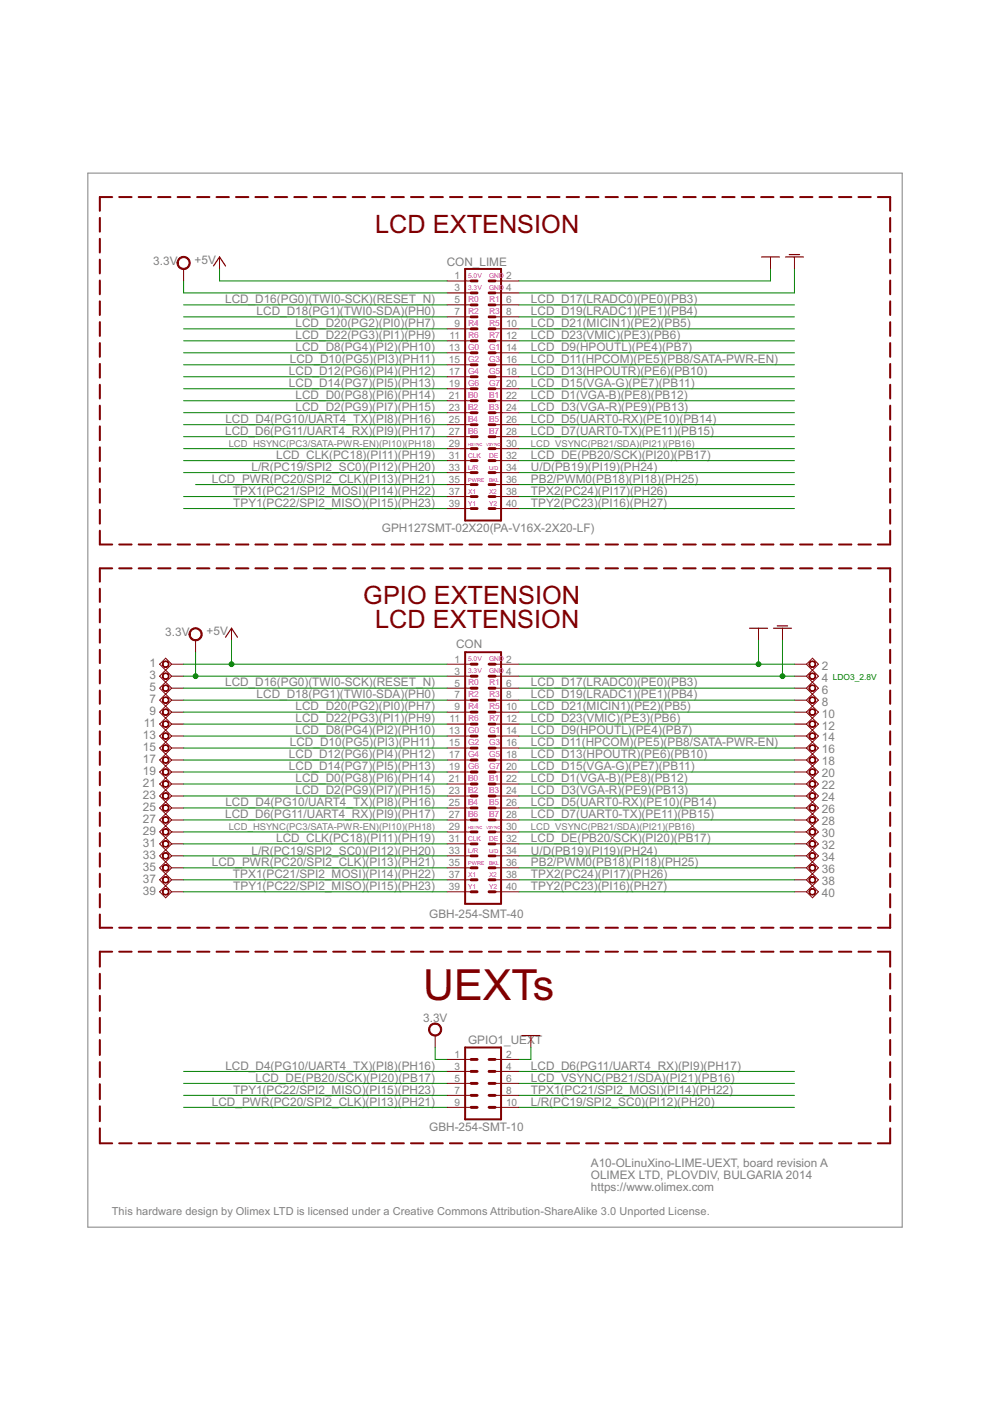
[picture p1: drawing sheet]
<svg xmlns="http://www.w3.org/2000/svg" width="210mm" height="297mm" viewBox="0 0 210 297" stroke-linecap="round" stroke-linejoin="round" font-family="sans-serif">
<path d="M18.6 36.7h172.7v223.5h-172.7z" fill="none" stroke="#808080" stroke-width=".21"/>
<g fill="none" stroke="#800000" stroke-width=".42">
<path d="M21.2 46.2v2.9M21.2 50.6v3M21.2 55.1v2.9M21.2 59.5v2.9M23.8 41.8h-2.6v2.9M25.3 41.8h2.6M29.4 41.8h2.6M33.5 41.8h2.7M37.7 41.8h2.6M41.8 41.8h2.6M45.9 41.8h2.6M50 41.8h2.7"/>
<path d="M54.1 41.8h2.7M58.3 41.8h2.6M62.4 41.8h2.6M66.5 41.8h2.7M70.7 41.8h2.6M74.8 41.8h2.6M78.9 41.8h2.6M83 41.8h2.6M87.1 41.8h2.7M91.3 41.8h2.6M95.4 41.8h2.6M98.6 57h7.6v53.4h-7.6z"/>
<path d="M99.5 41.8h2.7M103.7 41.8h2.6M107.8 41.8h2.6M111.9 41.8h2.6M116 41.8h2.6M120.1 41.8h2.7M124.3 41.8h2.6M128.4 41.8h2.6M132.5 41.8h2.6M136.6 41.8h2.7M140.8 41.8h2.6M144.9 41.8h2.6"/>
<path d="M149 41.8h2.6M153.1 41.8h2.7M157.3 41.8h2.6M161.4 41.8h2.6M165.5 41.8h2.6M169.6 41.8h2.7M173.8 41.8h2.6M177.9 41.8h2.6M182 41.8h2.6M186.1 41.8h2.6v2.9M188.7 46.2v2.9M188.7 50.6v3"/>
<path d="M188.7 55.1v2.9M188.7 59.5v2.9M21.2 63.9v2.9M21.2 68.3v2.9M21.2 72.7v2.9M21.2 77.2v2.9M188.7 63.9v2.9M188.7 68.3v2.9M188.7 72.7v2.9M188.7 77.2v2.9M21.2 81.6v2.9M21.2 86v2.9"/>
<path d="M21.2 90.4v2.9M21.2 94.8v2.9M21.2 99.3v2.9M188.7 81.6v2.9M188.7 86v2.9M188.7 90.4v2.9M188.7 94.8v2.9M188.7 99.3v2.9M21.2 112.5v2.9h2.6M21.2 103.7v2.9M21.2 108.1v2.9M25.3 115.4h2.6"/>
<path d="M29.4 115.4h2.6M33.5 115.4h2.7M37.7 115.4h2.6M41.8 115.4h2.6M45.9 115.4h2.6M50 115.4h2.7M54.1 115.4h2.7M58.3 115.4h2.6M62.4 115.4h2.6M66.5 115.4h2.7M70.7 115.4h2.6M74.8 115.4h2.6"/>
<path d="M78.9 115.4h2.6M83 115.4h2.6M87.1 115.4h2.7M91.3 115.4h2.6M95.4 115.4h2.6M99.5 115.4h2.7M103.7 115.4h2.6M107.8 115.4h2.6M111.9 115.4h2.6M116 115.4h2.6M120.1 115.4h2.7M124.3 115.4h2.6"/>
<path d="M128.4 115.4h2.6M132.5 115.4h2.6M136.6 115.4h2.7M140.8 115.4h2.6M144.9 115.4h2.6M149 115.4h2.6M153.1 115.4h2.7M157.3 115.4h2.6M161.4 115.4h2.6M165.5 115.4h2.6M169.6 115.4h2.7M173.8 115.4h2.6"/>
<path d="M177.9 115.4h2.6M182 115.4h2.6M188.7 112.5v2.9h-2.6M188.7 103.7v2.9M188.7 108.1v2.9M21.2 124.8v2.8M21.2 129.1v2.9M21.2 133.5v2.8M21.2 137.8v2.8M23.8 120.5h-2.6v2.8M25.3 120.5h2.6M29.4 120.5h2.6"/>
<path d="M33.5 120.5h2.7M37.7 120.5h2.6M41.8 120.5h2.6M45.9 120.5h2.6M50 120.5h2.7M54.1 120.5h2.7M58.3 120.5h2.6M62.4 120.5h2.6M66.5 120.5h2.7M70.7 120.5h2.6M74.8 120.5h2.6M78.9 120.5h2.6"/>
<path d="M83 120.5h2.6M87.1 120.5h2.7M91.3 120.5h2.6M95.4 120.5h2.6M98.6 138.3h7.6v53.3h-7.6zM99.5 120.5h2.7M103.7 120.5h2.6M107.8 120.5h2.6M111.9 120.5h2.6M116 120.5h2.6M120.1 120.5h2.7M124.3 120.5h2.6"/>
<path d="M128.4 120.5h2.6M132.5 120.5h2.6M136.6 120.5h2.7M140.8 120.5h2.6M144.9 120.5h2.6M149 120.5h2.6M153.1 120.5h2.7M157.3 120.5h2.6M161.4 120.5h2.6M165.5 120.5h2.6M169.6 120.5h2.7M173.8 120.5h2.6"/>
<path d="M177.9 120.5h2.6M182 120.5h2.6M186.1 120.5h2.6v2.8M188.7 124.8v2.8M188.7 129.1v2.9M188.7 133.5v2.8M188.7 137.8v2.8M21.2 142.1v2.8M21.2 146.4v2.8M21.2 150.7v2.8M21.2 155v2.9M21.2 159.4v2.8"/>
<path d="M188.7 142.1v2.8M188.7 146.4v2.8M188.7 150.7v2.8M188.7 155v2.9M188.7 159.4v2.8M21.2 163.7v2.8M21.2 168v2.8M21.2 172.3v2.8M21.2 176.6v2.8M188.7 163.7v2.8M188.7 168v2.8M188.7 172.3v2.8"/>
<path d="M188.7 176.6v2.8M21.2 180.9v2.8M21.2 185.3v2.8M21.2 189.6v2.8M21.2 193.9v2.8h2.6M25.3 196.7h2.6M29.4 196.7h2.6M33.5 196.7h2.7M37.7 196.7h2.6M41.8 196.7h2.6M45.9 196.7h2.6M50 196.7h2.7"/>
<path d="M54.1 196.7h2.7M58.3 196.7h2.6M62.4 196.7h2.6M66.5 196.7h2.7M70.7 196.7h2.6M74.8 196.7h2.6M78.9 196.7h2.6M83 196.7h2.6M87.1 196.7h2.7M91.3 196.7h2.6M95.4 196.7h2.6M99.5 196.7h2.7"/>
<path d="M103.7 196.7h2.6M107.8 196.7h2.6M111.9 196.7h2.6M116 196.7h2.6M120.1 196.7h2.7M124.3 196.7h2.6M128.4 196.7h2.6M132.5 196.7h2.6M136.6 196.7h2.7M140.8 196.7h2.6M144.9 196.7h2.6M149 196.7h2.6"/>
<path d="M153.1 196.7h2.7M157.3 196.7h2.6M161.4 196.7h2.6M165.5 196.7h2.6M169.6 196.7h2.7M173.8 196.7h2.6M177.9 196.7h2.6M182 196.7h2.6M188.7 180.9v2.8M188.7 185.3v2.8M188.7 189.6v2.8M188.7 193.9v2.8h-2.6"/>
<path d="M21.2 206.5v3.1M21.2 211.1v3.2M21.2 215.8v3.2M23.8 201.8h-2.6v3.2M25.3 201.8h2.6M29.4 201.8h2.6M33.5 201.8h2.7M37.7 201.8h2.6M41.8 201.8h2.6M45.9 201.8h2.6M50 201.8h2.7M54.1 201.8h2.7"/>
<path d="M58.3 201.8h2.6M62.4 201.8h2.6M66.5 201.8h2.7M70.7 201.8h2.6M74.8 201.8h2.6M78.9 201.8h2.6M83 201.8h2.6M87.1 201.8h2.7M91.3 201.8h2.6M95.4 201.8h2.6M99.5 201.8h2.7M103.7 201.8h2.6"/>
<path d="M107.8 201.8h2.6M111.9 201.8h2.6M116 201.8h2.6M120.1 201.8h2.7M124.3 201.8h2.6M128.4 201.8h2.6M132.5 201.8h2.6M136.6 201.8h2.7M140.8 201.8h2.6M144.9 201.8h2.6M149 201.8h2.6M153.1 201.8h2.7"/>
<path d="M157.3 201.8h2.6M161.4 201.8h2.6M165.5 201.8h2.6M169.6 201.8h2.7M173.8 201.8h2.6M177.9 201.8h2.6M182 201.8h2.6M186.1 201.8h2.6v3.2M188.7 206.5v3.1M188.7 211.1v3.2M188.7 215.8v3.2M21.2 220.5v3.2"/>
<path d="M21.2 225.2v3.2M21.2 229.9v3.1M21.2 234.5v3.2M21.2 239.2v3.2h2.6M98.6 222.1h7.6v15.2h-7.6zM188.7 220.5v3.2M188.7 225.2v3.2M188.7 229.9v3.1M188.7 234.5v3.2M188.7 239.2v3.2h-2.6M25.3 242.4h2.6M29.4 242.4h2.6"/>
<path d="M33.5 242.4h2.7M37.7 242.4h2.6M41.8 242.4h2.6M45.9 242.4h2.6M50 242.4h2.7M54.1 242.4h2.7M58.3 242.4h2.6M62.4 242.4h2.6M66.5 242.4h2.7M70.7 242.4h2.6M74.8 242.4h2.6M78.9 242.4h2.6"/>
<path d="M83 242.4h2.6M87.1 242.4h2.7M91.3 242.4h2.6M95.4 242.4h2.6M99.5 242.4h2.7M103.7 242.4h2.6M107.8 242.4h2.6M111.9 242.4h2.6M116 242.4h2.6M120.1 242.4h2.7M124.3 242.4h2.6M128.4 242.4h2.6"/>
<path d="M132.5 242.4h2.6M136.6 242.4h2.7M140.8 242.4h2.6M144.9 242.4h2.6M149 242.4h2.6M153.1 242.4h2.7M157.3 242.4h2.6M161.4 242.4h2.6M165.5 242.4h2.6M169.6 242.4h2.7M173.8 242.4h2.6M177.9 242.4h2.6"/>
<path d="M182 242.4h2.6"/>
</g>
<g fill="#800000" stroke="#800000" stroke-width=".21">
<path d="M37.9 54.8a1.4 1.4 0 0 1 2.2 .2 1.4 1.4 0 0 1-.8 2.1 1.4 1.4 0 0 1-1.8-1.3h.3a1.15 1.15 0 0 1 1.6-1.1 1.15 1.15 0 0 1 .3 1.9 1.15 1.15 0 0 1-1.9-.6v-.2h-.3z" fill-rule="evenodd"/>
<path d="M34.6 140.4a.71 .71 0 0 1 1.1 .1 .71 .71 0 0 1-.4 1 .71 .71 0 0 1-.9-.7h.2a.55 .55 0 0 1 .7-.5 .55 .55 0 0 1 .2 .9 .55 .55 0 0 1-.9-.2l-.2-.2z" fill-rule="evenodd"/>
<path d="M40.4 133.5a1.4 1.4 0 0 1 2.3 .3 1.4 1.4 0 0 1-.9 2 1.4 1.4 0 0 1-1.7-1.3h.2a1.15 1.15 0 0 1 1.6-1.1 1.15 1.15 0 0 1 .3 1.9 1.15 1.15 0 0 1-1.8-.5l-.1-.3h-.2z" fill-rule="evenodd"/>
<path d="M91.2 217.3a1.4 1.4 0 0 1 2.3 .3 1.4 1.4 0 0 1-.9 2 1.4 1.4 0 0 1-1.7-1.3h.2a1.14 1.14 0 0 1 1.7-1 1.14 1.14 0 0 1 .1 2 1.14 1.14 0 0 1-1.8-.7v-.3h-.2z" fill-rule="evenodd"/>
<path d="M171.7 140.4a.71 .71 0 0 1 1.1 .1 .71 .71 0 0 1-.4 1 .71 .71 0 0 1-.9-.7h.2a.55 .55 0 0 1 .7-.5 .55 .55 0 0 1 .2 .9 .55 .55 0 0 1-.9-.2l-.2-.2z" fill-rule="evenodd"/>
<path d="M34.6 142.9a.71 .71 0 0 1 1.1 .1 .71 .71 0 0 1-.4 1.1 .71 .71 0 0 1-.9-.7h.2a.55 .55 0 0 1 .7-.6 .55 .55 0 0 1 .2 .9 .55 .55 0 0 1-.9-.1l-.2-.2z" fill-rule="evenodd"/>
<path d="M171.7 142.9a.71 .71 0 0 1 1.1 .1 .71 .71 0 0 1-.4 1.1 .71 .71 0 0 1-.9-.7h.2a.55 .55 0 0 1 .7-.6 .55 .55 0 0 1 .2 .9 .55 .55 0 0 1-.9-.1l-.2-.2z" fill-rule="evenodd"/>
<path d="M34.6 145.5a.71 .71 0 0 1 1.1 0 .71 .71 0 0 1-.4 1.1 .71 .71 0 0 1-.9-.7h.2a.55 .55 0 0 1 .7-.5 .55 .55 0 0 1 .2 .9 .55 .55 0 0 1-.9-.2l-.2-.2z" fill-rule="evenodd"/>
<path d="M171.7 145.5a.71 .71 0 0 1 1.1 0 .71 .71 0 0 1-.4 1.1 .71 .71 0 0 1-.9-.7h.2a.55 .55 0 0 1 .7-.5 .55 .55 0 0 1 .2 .9 .55 .55 0 0 1-.9-.2l-.2-.2z" fill-rule="evenodd"/>
<path d="M34.6 148a.71 .71 0 0 1 1.1 .1 .71 .71 0 0 1-.4 1 .71 .71 0 0 1-.9-.7h.2a.55 .55 0 0 1 .7-.5 .55 .55 0 0 1 .2 .9 .55 .55 0 0 1-.9-.2l-.2-.2z" fill-rule="evenodd"/>
<path d="M171.7 148a.71 .71 0 0 1 1.1 .1 .71 .71 0 0 1-.4 1 .71 .71 0 0 1-.9-.7h.2a.55 .55 0 0 1 .7-.5 .55 .55 0 0 1 .2 .9 .55 .55 0 0 1-.9-.2l-.2-.2z" fill-rule="evenodd"/>
<path d="M34.6 150.5a.71 .71 0 0 1 1.1 .1 .71 .71 0 0 1-.4 1.1 .71 .71 0 0 1-.9-.7h.2a.55 .55 0 0 1 .7-.6 .55 .55 0 0 1 .2 .9 .55 .55 0 0 1-.9-.1l-.2-.2z" fill-rule="evenodd"/>
<path d="M171.7 150.5a.71 .71 0 0 1 1.1 .1 .71 .71 0 0 1-.4 1.1 .71 .71 0 0 1-.9-.7h.2a.55 .55 0 0 1 .7-.6 .55 .55 0 0 1 .2 .9 .55 .55 0 0 1-.9-.1l-.2-.2z" fill-rule="evenodd"/>
<path d="M34.6 153.1a.71 .71 0 0 1 1.1 .1 .71 .71 0 0 1-.4 1 .71 .71 0 0 1-.9-.7h.2a.55 .55 0 0 1 .7-.5 .55 .55 0 0 1 .2 .9 .55 .55 0 0 1-.9-.2l-.2-.2z" fill-rule="evenodd"/>
<path d="M171.7 153.1a.71 .71 0 0 1 1.1 .1 .71 .71 0 0 1-.4 1 .71 .71 0 0 1-.9-.7h.2a.55 .55 0 0 1 .7-.5 .55 .55 0 0 1 .2 .9 .55 .55 0 0 1-.9-.2l-.2-.2z" fill-rule="evenodd"/>
<path d="M34.6 155.6a.71 .71 0 0 1 1.1 .1 .71 .71 0 0 1-.4 1.1 .71 .71 0 0 1-.9-.7h.2a.55 .55 0 0 1 .7-.6 .55 .55 0 0 1 .2 .9 .55 .55 0 0 1-.9-.1l-.2-.2z" fill-rule="evenodd"/>
<path d="M171.7 155.6a.71 .71 0 0 1 1.1 .1 .71 .71 0 0 1-.4 1.1 .71 .71 0 0 1-.9-.7h.2a.55 .55 0 0 1 .7-.6 .55 .55 0 0 1 .2 .9 .55 .55 0 0 1-.9-.1l-.2-.2z" fill-rule="evenodd"/>
<path d="M34.6 158.2a.71 .71 0 0 1 1.1 0 .71 .71 0 0 1-.4 1.1 .71 .71 0 0 1-.9-.7h.2a.55 .55 0 0 1 .7-.5 .55 .55 0 0 1 .2 .9 .55 .55 0 0 1-.9-.2l-.2-.2z" fill-rule="evenodd"/>
<path d="M171.7 158.2a.71 .71 0 0 1 1.1 0 .71 .71 0 0 1-.4 1.1 .71 .71 0 0 1-.9-.7h.2a.55 .55 0 0 1 .7-.5 .55 .55 0 0 1 .2 .9 .55 .55 0 0 1-.9-.2l-.2-.2z" fill-rule="evenodd"/>
<path d="M34.6 160.7a.71 .71 0 0 1 1.1 .1 .71 .71 0 0 1-.4 1 .71 .71 0 0 1-.9-.7h.2a.55 .55 0 0 1 .7-.5 .55 .55 0 0 1 .2 .9 .55 .55 0 0 1-.9-.2l-.2-.2z" fill-rule="evenodd"/>
<path d="M171.7 160.7a.71 .71 0 0 1 1.1 .1 .71 .71 0 0 1-.4 1 .71 .71 0 0 1-.9-.7h.2a.55 .55 0 0 1 .7-.5 .55 .55 0 0 1 .2 .9 .55 .55 0 0 1-.9-.2l-.2-.2z" fill-rule="evenodd"/>
<path d="M34.6 163.2a.71 .71 0 0 1 1.1 .1 .71 .71 0 0 1-.4 1.1 .71 .71 0 0 1-.9-.7h.2a.55 .55 0 0 1 .7-.6 .55 .55 0 0 1 .2 .9 .55 .55 0 0 1-.9-.1l-.2-.2z" fill-rule="evenodd"/>
<path d="M171.7 163.2a.71 .71 0 0 1 1.1 .1 .71 .71 0 0 1-.3 1.1 .71 .71 0 0 1-1-.7h.2a.55 .55 0 0 1 .7-.6 .55 .55 0 0 1 .2 .9 .55 .55 0 0 1-.9-.1l-.2-.2z" fill-rule="evenodd"/>
<path d="M34.6 165.8a.71 .71 0 0 1 1.1 0 .71 .71 0 0 1-.4 1.1 .71 .71 0 0 1-.9-.7h.2a.55 .55 0 0 1 .7-.5 .55 .55 0 0 1 .2 .9 .55 .55 0 0 1-.9-.2l-.2-.2z" fill-rule="evenodd"/>
<path d="M171.7 165.8a.71 .71 0 0 1 1.1 0 .71 .71 0 0 1-.3 1.1 .71 .71 0 0 1-1-.7h.2a.55 .55 0 0 1 .7-.5 .55 .55 0 0 1 .2 .9 .55 .55 0 0 1-.9-.2l-.2-.2z" fill-rule="evenodd"/>
<path d="M34.6 168.3a.71 .71 0 0 1 1.1 .1 .71 .71 0 0 1-.4 1 .71 .71 0 0 1-.9-.6h.2a.55 .55 0 0 1 .7-.6 .55 .55 0 0 1 .2 .9 .55 .55 0 0 1-.9-.1l-.2-.2z" fill-rule="evenodd"/>
<path d="M171.7 168.3a.71 .71 0 0 1 1.1 .1 .71 .71 0 0 1-.3 1 .71 .71 0 0 1-1-.6h.2a.55 .55 0 0 1 .7-.6 .55 .55 0 0 1 .2 .9 .55 .55 0 0 1-.9-.1l-.2-.2z" fill-rule="evenodd"/>
<path d="M34.6 170.8a.71 .71 0 0 1 1.1 .1 .71 .71 0 0 1-.4 1.1 .71 .71 0 0 1-.9-.7h.2a.55 .55 0 0 1 .7-.5 .55 .55 0 0 1 .2 .9 .55 .55 0 0 1-.9-.2l-.2-.2z" fill-rule="evenodd"/>
<path d="M171.7 170.8a.71 .71 0 0 1 1.1 .1 .71 .71 0 0 1-.4 1.1 .71 .71 0 0 1-.9-.7h.2a.55 .55 0 0 1 .7-.5 .55 .55 0 0 1 .2 .9 .55 .55 0 0 1-.9-.2l-.2-.2z" fill-rule="evenodd"/>
<path d="M34.6 173.4a.71 .71 0 0 1 1.1 0 .71 .71 0 0 1-.4 1.1 .71 .71 0 0 1-.9-.7h.2a.55 .55 0 0 1 .7-.5 .55 .55 0 0 1 .2 .9 .55 .55 0 0 1-.9-.2l-.2-.2z" fill-rule="evenodd"/>
<path d="M171.7 173.4a.71 .71 0 0 1 1.1 0 .71 .71 0 0 1-.4 1.1 .71 .71 0 0 1-.9-.7h.2a.55 .55 0 0 1 .7-.5 .55 .55 0 0 1 .2 .9 .55 .55 0 0 1-.9-.2l-.2-.2z" fill-rule="evenodd"/>
<path d="M34.6 175.9a.71 .71 0 0 1 1.1 .1 .71 .71 0 0 1-.4 1.1 .71 .71 0 0 1-.9-.7h.2a.55 .55 0 0 1 .7-.6 .55 .55 0 0 1 .2 .9 .55 .55 0 0 1-.9-.1l-.2-.2z" fill-rule="evenodd"/>
<path d="M171.7 175.9a.71 .71 0 0 1 1.1 .1 .71 .71 0 0 1-.4 1.1 .71 .71 0 0 1-.9-.7h.2a.55 .55 0 0 1 .7-.6 .55 .55 0 0 1 .2 .9 .55 .55 0 0 1-.9-.1l-.2-.2z" fill-rule="evenodd"/>
<path d="M34.6 178.5a.71 .71 0 0 1 1.1 0 .71 .71 0 0 1-.4 1.1 .71 .71 0 0 1-.9-.7h.2a.55 .55 0 0 1 .7-.5 .55 .55 0 0 1 .2 .9 .55 .55 0 0 1-.9-.2l-.2-.2z" fill-rule="evenodd"/>
<path d="M171.7 178.5a.71 .71 0 0 1 1.1 0 .71 .71 0 0 1-.4 1.1 .71 .71 0 0 1-.9-.7h.2a.55 .55 0 0 1 .7-.5 .55 .55 0 0 1 .2 .9 .55 .55 0 0 1-.9-.2l-.2-.2z" fill-rule="evenodd"/>
<path d="M34.6 181a.71 .71 0 0 1 1.1 .1 .71 .71 0 0 1-.4 1 .71 .71 0 0 1-.9-.6h.2a.55 .55 0 0 1 .7-.6 .55 .55 0 0 1 .2 .9 .55 .55 0 0 1-.9-.1l-.2-.2z" fill-rule="evenodd"/>
<path d="M171.7 181a.71 .71 0 0 1 1.1 .1 .71 .71 0 0 1-.4 1 .71 .71 0 0 1-.9-.6h.2a.55 .55 0 0 1 .7-.6 .55 .55 0 0 1 .2 .9 .55 .55 0 0 1-.9-.1l-.2-.2z" fill-rule="evenodd"/>
<path d="M34.6 183.5a.71 .71 0 0 1 1.1 .1 .71 .71 0 0 1-.4 1.1 .71 .71 0 0 1-.9-.7h.2a.55 .55 0 0 1 .7-.5 .55 .55 0 0 1 .2 .9 .55 .55 0 0 1-.9-.2l-.2-.2z" fill-rule="evenodd"/>
<path d="M171.7 183.5a.71 .71 0 0 1 1.1 .1 .71 .71 0 0 1-.4 1.1 .71 .71 0 0 1-.9-.7h.2a.55 .55 0 0 1 .7-.5 .55 .55 0 0 1 .2 .9 .55 .55 0 0 1-.9-.2l-.2-.2z" fill-rule="evenodd"/>
<path d="M34.6 186.1a.71 .71 0 0 1 1.1 0 .71 .71 0 0 1-.4 1.1 .71 .71 0 0 1-.9-.7h.2a.55 .55 0 0 1 .7-.5 .55 .55 0 0 1 .2 .9 .55 .55 0 0 1-.9-.2l-.2-.2z" fill-rule="evenodd"/>
<path d="M171.7 186.1a.71 .71 0 0 1 1.1 0 .71 .71 0 0 1-.4 1.1 .71 .71 0 0 1-.9-.7h.2a.55 .55 0 0 1 .7-.5 .55 .55 0 0 1 .2 .9 .55 .55 0 0 1-.9-.2l-.2-.2z" fill-rule="evenodd"/>
<path d="M34.6 188.6a.71 .71 0 0 1 1.1 .1 .71 .71 0 0 1-.4 1.1 .71 .71 0 0 1-.9-.7h.2a.55 .55 0 0 1 .7-.6 .55 .55 0 0 1 .2 .9 .55 .55 0 0 1-.9-.1l-.2-.2z" fill-rule="evenodd"/>
<path d="M171.7 188.6a.71 .71 0 0 1 1.1 .1 .71 .71 0 0 1-.4 1.1 .71 .71 0 0 1-.9-.7h.2a.55 .55 0 0 1 .7-.6 .55 .55 0 0 1 .2 .9 .55 .55 0 0 1-.9-.1l-.2-.2z" fill-rule="evenodd"/>
</g>
<g fill="none" stroke="#800000" stroke-width=".21">
<path d="M38.9 57v2.6M46.5 54.5v2.5M94.8 59.6h5.1M105 59.6h5M163.4 54.5v2.5M168.4 54.5v2.5M94.8 62.1h5.1M94.8 64.6h5.1M94.8 67.2h5.1M94.8 69.7h5.1M94.8 72.3h5.1M94.8 74.8h5.1"/>
<path d="M94.8 77.3h5.1M94.8 79.9h5.1M105 62.1h5M105 64.6h5M105 67.2h5M105 69.7h5M105 72.3h5M105 74.8h5M105 77.3h5M105 79.9h5M94.8 82.4h5.1M94.8 85h5.1"/>
<path d="M94.8 87.5h5.1M94.8 90h5.1M94.8 92.6h5.1M94.8 95.1h5.1M94.8 97.7h5.1M105 82.4h5M105 85h5M105 87.5h5M105 90h5M105 92.6h5M105 95.1h5M105 97.7h5"/>
<path d="M94.8 100.2h5.1M94.8 102.7h5.1M94.8 105.3h5.1M94.8 107.8h5.1M105 100.2h5M105 102.7h5M105 105.3h5M105 107.8h5M41.5 135.7v2.6M49.1 133.2v2.5M160.8 133.2v2.5M165.9 133.2v2.5"/>
<path d="M36.4 140.8l-1.3-1.2-1.3 1.2 2.6 2.6M36.4 140.8l-2.6 2.6 2.6 2.5M36.4 140.8h2.5M36.4 143.4h2.5M36.4 145.9h2.5M36.4 148.4h2.5M36.4 151h2.5M36.4 153.5h2.5M36.4 156.1h2.5M36.4 158.6h2.5M36.4 143.4l-2.6 2.5 2.6 2.5M36.4 145.9l-2.6 2.5 2.6 2.6"/>
<path d="M36.4 148.4l-2.6 2.6 2.6 2.5M36.4 151l-2.6 2.5 2.6 2.6M36.4 153.5l-2.6 2.6 2.6 2.5M36.4 156.1l-2.6 2.5 2.6 2.5M36.4 158.6l-2.6 2.5 2.6 2.6M94.8 140.8h5.1M94.8 143.4h5.1M94.8 145.9h5.1M94.8 148.4h5.1M94.8 151h5.1M94.8 153.5h5.1M94.8 156.1h5.1"/>
<path d="M94.8 158.6h5.1M105 140.8h5M105 143.4h5M105 145.9h5M105 148.4h5M105 151h5M105 153.5h5M105 156.1h5M105 158.6h5M168.4 140.8h2.6M168.4 143.4h2.6M168.4 145.9h2.6"/>
<path d="M168.4 148.4h2.6M168.4 151h2.6M168.4 153.5h2.6M168.4 156.1h2.6M168.4 158.6h2.6M171 140.8l1.3-1.2 1.2 1.2-2.5 2.6M171 140.8l2.5 2.6-2.5 2.5M171 143.4l2.5 2.5-2.5 2.5M171 145.9l2.5 2.5-2.5 2.6M171 148.4l2.5 2.6-2.5 2.5M171 151l2.5 2.5-2.5 2.6M171 153.5l2.5 2.6-2.5 2.5"/>
<path d="M171 156.1l2.5 2.5-2.5 2.5M171 158.6l2.5 2.5-2.5 2.6M36.4 161.1h2.5M36.4 163.7h2.5M36.4 166.2h2.5M36.4 168.8h2.5M36.4 171.3h2.5M36.4 173.8h2.5M36.4 176.4h2.5M36.4 178.9h2.5M36.4 161.1l-2.6 2.6 2.6 2.5M36.4 163.7l-2.6 2.5 2.6 2.6"/>
<path d="M36.4 166.2l-2.6 2.6 2.6 2.5M36.4 168.8l-2.6 2.5 2.6 2.5M36.4 171.3l-2.6 2.5 2.6 2.6M36.4 173.8l-2.6 2.6 2.6 2.5M36.4 176.4l-2.6 2.5 2.6 2.6M36.4 178.9l-2.6 2.6 2.6 2.5M94.8 161.1h5.1M94.8 163.7h5.1M94.8 166.2h5.1M94.8 168.8h5.1M94.8 171.3h5.1M94.8 173.8h5.1"/>
<path d="M94.8 176.4h5.1M94.8 178.9h5.1M105 161.1h5M105 163.7h5M105 166.2h5M105 168.8h5M105 171.3h5M105 173.8h5M105 176.4h5M105 178.9h5M168.4 161.1h2.6M168.4 163.7h2.6"/>
<path d="M168.4 166.2h2.6M168.4 168.8h2.6M168.4 171.3h2.6M168.4 173.8h2.6M168.4 176.4h2.6M168.4 178.9h2.6M171 161.1l2.5 2.6-2.5 2.5M171 163.7l2.5 2.5-2.5 2.6M171 166.2l2.5 2.6-2.5 2.5M171 168.8l2.5 2.5-2.5 2.5M171 171.3l2.5 2.5-2.5 2.6M171 173.8l2.5 2.6-2.5 2.5"/>
<path d="M171 176.4l2.5 2.5-2.5 2.6M171 178.9l2.5 2.6-2.5 2.5M36.4 181.5h2.5M36.4 184h2.5M36.4 186.5h2.5M36.4 189.1h2.5M36.4 181.5l-2.6 2.5 2.6 2.5M36.4 184l-2.6 2.5 2.6 2.6M36.4 186.5l-2.6 2.6 1.3 1.3 1.3-1.3M94.8 181.5h5.1M94.8 184h5.1M94.8 186.5h5.1"/>
<path d="M94.8 189.1h5.1M105 181.5h5M105 184h5M105 186.5h5M105 189.1h5M168.4 181.5h2.6M168.4 184h2.6M168.4 186.5h2.6M168.4 189.1h2.6M171 181.5l2.5 2.5-2.5 2.5M171 184l2.5 2.5-2.5 2.6M171 186.5l2.5 2.6-1.2 1.3-1.3-1.3"/>
<path d="M92.3 219.6v2.5M112.6 219.6v2.5M94.8 224.6h5.1M94.8 227.2h5.1M94.8 229.7h5.1M94.8 232.2h5.1M94.8 234.8h5.1M105 224.6h5M105 227.2h5M105 229.7h5M105 232.2h5M105 234.8h5"/>
</g>
<path d="M45.3 56.4l1.2-1.9 1.3 1.9M161.5 54.5h3.8M166.5 54.5h3.8M167.3 54h2.2M47.8 135.1l1.3-1.9 1.3 1.9M158.9 133.2h3.8M164 133.2h3.8M164.8 132.7h2.2M110.7 219.6h3.8" fill="none" stroke="#800000" stroke-width=".25"/>
<g fill="none" stroke="#800000" stroke-width=".61">
<path d="M99.9 59.6h1.3M103.7 59.6h1.3M99.9 69.7h1.3M99.9 67.2h1.3M99.9 64.6h1.3M99.9 62.1h1.3M99.9 72.3h1.3M99.9 74.8h1.3M99.9 77.3h1.3M99.9 79.9h1.3M103.7 69.7h1.3M103.7 67.2h1.3"/>
<path d="M103.7 64.6h1.3M103.7 62.1h1.3M103.7 72.3h1.3M103.7 74.8h1.3M103.7 77.3h1.3M103.7 79.9h1.3M99.9 82.4h1.3M99.9 85h1.3M99.9 87.5h1.3M99.9 90h1.3M99.9 92.6h1.3M99.9 95.1h1.3"/>
<path d="M99.9 97.7h1.3M103.7 82.4h1.3M103.7 85h1.3M103.7 87.5h1.3M103.7 90h1.3M103.7 92.6h1.3M103.7 95.1h1.3M103.7 97.7h1.3M99.9 100.2h1.3M99.9 102.7h1.3M99.9 105.3h1.3M99.9 107.8h1.3"/>
<path d="M103.7 100.2h1.3M103.7 102.7h1.3M103.7 105.3h1.3M103.7 107.8h1.3M99.9 151h1.3M99.9 148.4h1.3M99.9 145.9h1.3M99.9 143.4h1.3M99.9 140.8h1.3M99.9 153.5h1.3M99.9 156.1h1.3M99.9 158.6h1.3"/>
<path d="M103.7 151h1.3M103.7 148.4h1.3M103.7 145.9h1.3M103.7 143.4h1.3M103.7 140.8h1.3M103.7 153.5h1.3M103.7 156.1h1.3M103.7 158.6h1.3M99.9 161.1h1.3M99.9 163.7h1.3M99.9 166.2h1.3M99.9 168.8h1.3"/>
<path d="M99.9 171.3h1.3M99.9 173.8h1.3M99.9 176.4h1.3M99.9 178.9h1.3M103.7 161.1h1.3M103.7 163.7h1.3M103.7 166.2h1.3M103.7 168.8h1.3M103.7 171.3h1.3M103.7 173.8h1.3M103.7 176.4h1.3M103.7 178.9h1.3"/>
<path d="M99.9 181.5h1.3M99.9 184h1.3M99.9 186.5h1.3M99.9 189.1h1.3M103.7 181.5h1.3M103.7 184h1.3M103.7 186.5h1.3M103.7 189.1h1.3M99.9 234.8h1.3M99.9 232.2h1.3M99.9 229.7h1.3M99.9 227.2h1.3"/>
<path d="M99.9 224.6h1.3M103.7 234.8h1.3M103.7 232.2h1.3M103.7 229.7h1.3M103.7 227.2h1.3M103.7 224.6h1.3"/>
</g>
<g fill="none" stroke="#008000" stroke-width=".21">
<path d="M38.9 59.6v2.5h55.9M46.5 57v2.6h48.3M163.4 57v2.6h-53.4M168.4 57v5.1h-58.4M38.9 77.3h55.9M38.9 79.9h55.9M38.9 67.2h55.9M38.9 69.7h55.9M38.9 72.3h55.9M38.9 64.6h55.9M38.9 74.8h55.9M110 77.3h58.4"/>
<path d="M110 79.9h58.4M110 67.2h58.4M110 69.7h58.4M110 72.3h58.4M110 64.6h58.4M110 74.8h58.4M38.9 87.5h55.9M38.9 90h55.9M38.9 92.6h55.9M38.9 82.4h55.9M38.9 95.1h55.9M38.9 97.7h55.9"/>
<path d="M38.9 85h55.9M110 87.5h58.4M110 90h58.4M110 92.6h58.4M110 82.4h58.4M110 95.1h58.4M110 97.7h58.4M110 85h58.4M38.9 105.3h55.9M38.9 107.8h55.9M38.9 100.2h55.9M41.5 102.7h53.3"/>
<path d="M110 105.3h58.4M110 107.8h58.4M110 102.7h58.4M110 100.2h58.4M41.5 138.3v5.1M49.1 135.7v5.1M160.8 135.7v5.1M165.9 135.7v7.7M38.9 140.8h55.9M38.9 143.4h55.9M38.9 158.6h55.9M38.9 148.4h55.9"/>
<path d="M38.9 151h55.9M38.9 153.5h55.9M38.9 145.9h55.9M38.9 156.1h55.9M110 140.8h58.4M110 143.4h58.4M110 158.6h58.4M110 148.4h58.4M110 151h58.4M110 153.5h58.4M110 145.9h58.4M110 156.1h58.4"/>
<path d="M38.9 168.8h55.9M38.9 171.3h55.9M38.9 173.8h55.9M38.9 161.1h55.9M38.9 163.7h55.9M38.9 176.4h55.9M38.9 178.9h55.9M38.9 166.2h55.9M110 168.8h58.4M110 171.3h58.4M110 173.8h58.4M110 161.1h58.4"/>
<path d="M110 163.7h58.4M110 176.4h58.4M110 178.9h58.4M110 166.2h58.4M38.9 186.5h55.9M38.9 189.1h55.9M38.9 184h55.9M38.9 181.5h55.9M110 186.5h58.4M110 189.1h58.4M110 184h58.4M110 181.5h58.4"/>
<path d="M38.9 232.2h55.9M38.9 227.2h55.9M38.9 229.7h55.9M38.9 234.8h55.9M92.3 222.1v2.5h2.5M110 232.2h58.4M110 227.2h58.4M110 229.7h58.4M110 234.8h58.4M112.6 222.1v2.5h-2.6"/>
</g>
<g fill="#008000" stroke="#008000" stroke-width=".21">
<circle cx="160.8" cy="140.8" r=".51"/>
<circle cx="41.5" cy="143.4" r=".51"/>
<circle cx="49.1" cy="140.8" r=".51"/>
<circle cx="165.9" cy="143.4" r=".51"/>
</g>
<text font-size="10.2" fill="#800000" x="89.7" y="211.9">UEXTs</text>
<g font-size="6" fill="#800000">
<text x="79.6" y="49.4">LCD EXTENSION</text>
<text x="77" y="128.1">GPIO EXTENSION</text>
<text x="79.6" y="133.2">LCD EXTENSION</text>
</g>
<g font-size="2.8" fill="#808080">
<text x="32.5" y="56.1">3.3V</text>
<text x="41.3" y="55.9">+5V</text>
<text x="94.7" y="56.4">CON_LIME</text>
<text x="47.7" y="64.3">LCD_D16(PG0)(TWI0-SCK)(RESET_N)</text>
<text x="112.6" y="64.3">LCD_D17(LRADC0)(PE0)(PB3)</text>
<text x="54.4" y="66.8">LCD_D18(PG1)(TWI0-SDA)(PH0)</text>
<text x="62.7" y="69.3">LCD_D20(PG2)(PI0)(PH7)</text>
<text x="62.7" y="71.9">LCD_D22(PG3)(PI1)(PH9)</text>
<text x="112.6" y="66.8">LCD_D19(LRADC1)(PE1)(PB4)</text>
<text x="112.6" y="69.3">LCD_D21(MICIN1)(PE2)(PB5)</text>
<text x="112.6" y="71.9">LCD_D23(VMIC)(PE3)(PB6)</text>
<text x="61.5" y="77">LCD_D10(PG5)(PI3)(PH11)</text>
<text x="62.7" y="74.4">LCD_D8(PG4)(PI2)(PH10)</text>
<text x="112.6" y="77">LCD_D11(HPCOM)(PE5)(PB8/SATA-PWR-EN)</text>
<text x="112.6" y="74.4">LCD_D9(HPOUTL)(PE4)(PB7)</text>
<text x="61.3" y="79.5">LCD_D12(PG6)(PI4)(PH12)</text>
<text x="61.3" y="82">LCD_D14(PG7)(PI5)(PH13)</text>
<text x="112.6" y="79.5">LCD_D13(HPOUTR)(PE6)(PB10)</text>
<text x="112.6" y="82">LCD_D15(VGA-G)(PE7)(PB11)</text>
<text x="47.8" y="89.7">LCD_D4(PG10/UART4_TX)(PI8)(PH16)</text>
<text x="62.7" y="87.1">LCD_D2(PG9)(PI7)(PH15)</text>
<text x="62.7" y="84.6">LCD_D0(PG8)(PI6)(PH14)</text>
<text x="112.6" y="87.1">LCD_D3(VGA-R)(PE9)(PB13)</text>
<text x="112.6" y="89.7">LCD_D5(UART0-RX)(PE10)(PB14)</text>
<text x="112.6" y="84.6">LCD_D1(VGA-B)(PE8)(PB12)</text>
<text x="47.7" y="92.2">LCD_D6(PG11/UART4_RX)(PI9)(PH17)</text>
<text x="112.6" y="92.2">LCD_D7(UART0-TX)(PE11)(PB15)</text>
<text x="53.3" y="99.9">L/R(PC19/SPI2_SC0)(PI12)(PH20)</text>
<text x="58.5" y="97.3">LCD_CLK(PC18)(PI11)(PH19)</text>
<text x="112.6" y="97.3">LCD_DE(PB20/SCK)(PI20)(PB17)</text>
<text x="112.6" y="99.9">U/D(PB19)(PI19)(PH24)</text>
<text x="44.9" y="102.4">LCD_PWR(PC20/SPI2_CLK)(PI13)(PH21)</text>
<text x="49.4" y="104.9">TPX1(PC21/SPI2_MOSI)(PI14)(PH22)</text>
<text x="49.4" y="107.4">TPY1(PC22/SPI2_MISO)(PI15)(PH23)</text>
<text x="112.6" y="104.9">TPX2(PC24)(PI17)(PH26)</text>
<text x="112.6" y="107.4">TPY2(PC23)(PI16)(PH27)</text>
<text x="112.6" y="102.4">PB2/PWM0(PB18)(PI18)(PH25)</text>
<text x="81" y="112.9">GPH127SMT-02X20(PA-V16X-2X20-LF)</text>
<text x="35" y="134.9">3.3V</text>
<text x="43.8" y="134.6">+5V</text>
<text x="96.7" y="137.4">CON</text>
<text x="31.7" y="141.5">1</text>
<text x="174.3" y="142">2</text>
<text x="31.7" y="144">3</text>
<text x="31.7" y="146.5">5</text>
<text x="31.7" y="149.1">7</text>
<text x="47.7" y="145.5">LCD_D16(PG0)(TWI0-SCK)(RESET_N)</text>
<text x="54.4" y="148.1">LCD_D18(PG1)(TWI0-SDA)(PH0)</text>
<text x="112.6" y="148.1">LCD_D19(LRADC1)(PE1)(PB4)</text>
<text x="112.6" y="145.5">LCD_D17(LRADC0)(PE0)(PB3)</text>
<text x="174.3" y="144.5">4</text>
<text x="174.3" y="147.1">6</text>
<text x="174.3" y="149.6">8</text>
<text x="30.5" y="154.2">11</text>
<text x="31.7" y="151.6">9</text>
<text x="62.7" y="150.6">LCD_D20(PG2)(PI0)(PH7)</text>
<text x="62.7" y="153.1">LCD_D22(PG3)(PI1)(PH9)</text>
<text x="62.7" y="155.7">LCD_D8(PG4)(PI2)(PH10)</text>
<text x="112.6" y="150.6">LCD_D21(MICIN1)(PE2)(PB5)</text>
<text x="112.6" y="153.1">LCD_D23(VMIC)(PE3)(PB6)</text>
<text x="112.6" y="155.7">LCD_D9(HPOUTL)(PE4)(PB7)</text>
<text x="174.3" y="152.1">10</text>
<text x="174.3" y="154.7">12</text>
<text x="30.3" y="156.7">13</text>
<text x="30.3" y="159.2">15</text>
<text x="30.3" y="161.8">17</text>
<text x="61.3" y="160.8">LCD_D12(PG6)(PI4)(PH12)</text>
<text x="61.5" y="158.2">LCD_D10(PG5)(PI3)(PH11)</text>
<text x="112.6" y="158.2">LCD_D11(HPCOM)(PE5)(PB8/SATA-PWR-EN)</text>
<text x="112.6" y="160.8">LCD_D13(HPOUTR)(PE6)(PB10)</text>
<text x="174.3" y="157.2">14</text>
<text x="174.3" y="159.7">16</text>
<text x="30.3" y="164.3">19</text>
<text x="30.3" y="166.9">21</text>
<text x="61.3" y="163.3">LCD_D14(PG7)(PI5)(PH13)</text>
<text x="62.7" y="165.8">LCD_D0(PG8)(PI6)(PH14)</text>
<text x="112.6" y="163.3">LCD_D15(VGA-G)(PE7)(PB11)</text>
<text x="112.6" y="165.8">LCD_D1(VGA-B)(PE8)(PB12)</text>
<text x="174.3" y="162.3">18</text>
<text x="174.3" y="164.8">20</text>
<text x="174.3" y="167.4">22</text>
<text x="30.3" y="169.4">23</text>
<text x="30.3" y="171.9">25</text>
<text x="47.7" y="173.5">LCD_D6(PG11/UART4_RX)(PI9)(PH17)</text>
<text x="47.8" y="170.9">LCD_D4(PG10/UART4_TX)(PI8)(PH16)</text>
<text x="62.7" y="168.4">LCD_D2(PG9)(PI7)(PH15)</text>
<text x="112.6" y="168.4">LCD_D3(VGA-R)(PE9)(PB13)</text>
<text x="112.6" y="170.9">LCD_D5(UART0-RX)(PE10)(PB14)</text>
<text x="112.6" y="173.5">LCD_D7(UART0-TX)(PE11)(PB15)</text>
<text x="174.3" y="169.9">24</text>
<text x="174.3" y="172.4">26</text>
<text x="30.3" y="174.5">27</text>
<text x="30.3" y="177">29</text>
<text x="30.3" y="179.6">31</text>
<text x="58.5" y="178.5">LCD_CLK(PC18)(PI11)(PH19)</text>
<text x="112.6" y="178.5">LCD_DE(PB20/SCK)(PI20)(PB17)</text>
<text x="174.3" y="175">28</text>
<text x="174.3" y="177.5">30</text>
<text x="30.3" y="182.1">33</text>
<text x="30.3" y="184.6">35</text>
<text x="44.9" y="183.6">LCD_PWR(PC20/SPI2_CLK)(PI13)(PH21)</text>
<text x="53.3" y="181.2">L/R(PC19/SPI2_SC0)(PI12)(PH20)</text>
<text x="112.6" y="183.6">PB2/PWM0(PB18)(PI18)(PH25)</text>
<text x="112.6" y="181.2">U/D(PB19)(PI19)(PH24)</text>
<text x="174.3" y="180.1">32</text>
<text x="174.3" y="182.6">34</text>
<text x="174.3" y="185.1">36</text>
<text x="30.3" y="187.2">37</text>
<text x="30.3" y="189.7">39</text>
<text x="49.4" y="186.2">TPX1(PC21/SPI2_MOSI)(PI14)(PH22)</text>
<text x="49.4" y="188.7">TPY1(PC22/SPI2_MISO)(PI15)(PH23)</text>
<text x="112.6" y="186.2">TPX2(PC24)(PI17)(PH26)</text>
<text x="112.6" y="188.7">TPY2(PC23)(PI16)(PH27)</text>
<text x="174.3" y="187.7">38</text>
<text x="174.3" y="190.2">40</text>
<text x="91" y="194.7">GBH-254-SMT-40</text>
<text x="89.7" y="216.6">3.3V</text>
<text x="99.2" y="221.3">GPIO1_UEXT</text>
<text x="47.8" y="226.9">LCD_D4(PG10/UART4_TX)(PI8)(PH16)</text>
<text x="112.6" y="226.9">LCD_D6(PG11/UART4_RX)(PI9)(PH17)</text>
<text x="49.4" y="232">TPY1(PC22/SPI2_MISO)(PI15)(PH23)</text>
<text x="54.2" y="229.5">LCD_DE(PB20/SCK)(PI20)(PB17)</text>
<text x="112.6" y="232">TPX1(PC21/SPI2_MOSI)(PI14)(PH22)</text>
<text x="112.6" y="229.5">LCD_VSYNC(PB21/SDA)(PI21)(PB16)</text>
<text x="44.9" y="234.5">LCD_PWR(PC20/SPI2_CLK)(PI13)(PH21)</text>
<text x="91" y="239.7">GBH-254-SMT-10</text>
<text x="112.6" y="234.5">L/R(PC19/SPI2_SC0)(PI12)(PH20)</text>
<text x="125.3" y="247.5">A10-OLinuXino-LIME-UEXT, board revision A</text>
<text x="125.3" y="250">OLIMEX LTD, PLOVDIV, BULGARIA 2014</text>
<text x="125.3" y="252.6">https://www.olimex.com</text>
</g>
<text font-size="2.6" fill="#808080" x="23.7" y="257.6">This hardware design by Olimex LTD is licensed under a Creative Commons Attribution-ShareAlike 3.0 Unported License.</text>
<g font-size="2.4" fill="#808080">
<text x="96.4" y="59.2">1</text>
<text x="107.3" y="59.2">2</text>
<text x="96.4" y="61.7">3</text>
<text x="96.4" y="64.3">5</text>
<text x="107.3" y="61.7">4</text>
<text x="107.3" y="64.3">6</text>
<text x="95.3" y="71.9">11</text>
<text x="96.4" y="66.8">7</text>
<text x="96.4" y="69.4">9</text>
<text x="107.3" y="66.8">8</text>
<text x="107.3" y="69.4">10</text>
<text x="107.3" y="71.9">12</text>
<text x="95.2" y="74.4">13</text>
<text x="95.2" y="77">15</text>
<text x="107.3" y="74.4">14</text>
<text x="107.3" y="77">16</text>
<text x="95.2" y="79.5">17</text>
<text x="95.2" y="82.1">19</text>
<text x="107.3" y="79.5">18</text>
<text x="107.3" y="82.1">20</text>
<text x="95.2" y="84.6">21</text>
<text x="95.2" y="87.1">23</text>
<text x="95.2" y="89.7">25</text>
<text x="107.3" y="84.6">22</text>
<text x="107.3" y="87.1">24</text>
<text x="107.3" y="89.7">26</text>
<text x="95.2" y="92.2">27</text>
<text x="95.2" y="94.8">29</text>
<text x="107.3" y="92.2">28</text>
<text x="107.3" y="94.8">30</text>
<text x="95.2" y="97.3">31</text>
<text x="95.2" y="99.8">33</text>
<text x="107.3" y="97.3">32</text>
<text x="107.3" y="99.8">34</text>
<text x="95.2" y="102.4">35</text>
<text x="95.2" y="104.9">37</text>
<text x="95.2" y="107.5">39</text>
<text x="107.3" y="102.4">36</text>
<text x="107.3" y="104.9">38</text>
<text x="107.3" y="107.5">40</text>
<text x="96.4" y="140.5">1</text>
<text x="96.4" y="143">3</text>
<text x="107.3" y="140.5">2</text>
<text x="107.3" y="143">4</text>
<text x="96.4" y="145.6">5</text>
<text x="96.4" y="148.1">7</text>
<text x="107.3" y="145.6">6</text>
<text x="107.3" y="148.1">8</text>
<text x="95.2" y="155.7">13</text>
<text x="95.3" y="153.2">11</text>
<text x="96.4" y="150.6">9</text>
<text x="107.3" y="150.6">10</text>
<text x="107.3" y="153.2">12</text>
<text x="107.3" y="155.7">14</text>
<text x="95.2" y="158.2">15</text>
<text x="95.2" y="160.8">17</text>
<text x="107.3" y="158.2">16</text>
<text x="107.3" y="160.8">18</text>
<text x="95.2" y="163.3">19</text>
<text x="95.2" y="165.9">21</text>
<text x="107.3" y="163.3">20</text>
<text x="107.3" y="165.9">22</text>
<text x="95.2" y="168.4">23</text>
<text x="95.2" y="170.9">25</text>
<text x="95.2" y="173.5">27</text>
<text x="107.3" y="168.4">24</text>
<text x="107.3" y="170.9">26</text>
<text x="107.3" y="173.5">28</text>
<text x="95.2" y="176">29</text>
<text x="95.2" y="178.6">31</text>
<text x="107.3" y="176">30</text>
<text x="107.3" y="178.6">32</text>
<text x="95.2" y="181.1">33</text>
<text x="95.2" y="183.6">35</text>
<text x="107.3" y="181.1">34</text>
<text x="107.3" y="183.6">36</text>
<text x="95.2" y="186.2">37</text>
<text x="95.2" y="188.7">39</text>
<text x="107.3" y="186.2">38</text>
<text x="107.3" y="188.7">40</text>
<text x="96.4" y="224.3">1</text>
<text x="96.4" y="226.8">3</text>
<text x="107.3" y="224.3">2</text>
<text x="107.3" y="226.8">4</text>
<text x="96.4" y="229.4">5</text>
<text x="96.4" y="231.9">7</text>
<text x="107.3" y="229.4">6</text>
<text x="107.3" y="231.9">8</text>
<text x="96.4" y="234.4">9</text>
<text x="107.3" y="234.4">10</text>
</g>
<g font-size="2.2" fill="#808080">
<text x="48.5" y="94.7">LCD_HSYNC(PC3/SATA-PWR-EN)(PI10)(PH18)</text>
<text x="112.6" y="94.7">LCD_VSYNC(PB21/SDA)(PI21)(PB16)</text>
<text x="48.5" y="176">LCD_HSYNC(PC3/SATA-PWR-EN)(PI10)(PH18)</text>
<text x="112.6" y="176">LCD_VSYNC(PB21/SDA)(PI21)(PB16)</text>
</g>
<g font-size="2" fill="#f0f">
<text x="99.2" y="64">R0</text>
<text x="103.7" y="64">R1</text>
<text x="99.2" y="66.5">R2</text>
<text x="99.2" y="69.1">R4</text>
<text x="99.2" y="71.6">R6</text>
<text x="103.7" y="66.5">R3</text>
<text x="103.7" y="69.1">R5</text>
<text x="103.7" y="71.6">R7</text>
<text x="99.2" y="74.2">G0</text>
<text x="99.2" y="76.7">G2</text>
<text x="103.7" y="74.2">G1</text>
<text x="103.7" y="76.7">G3</text>
<text x="99.2" y="79.2">G4</text>
<text x="99.2" y="81.8">G6</text>
<text x="103.7" y="79.2">G5</text>
<text x="103.7" y="81.8">G7</text>
<text x="99.2" y="84.3">B0</text>
<text x="99.2" y="86.9">B2</text>
<text x="99.2" y="89.4">B4</text>
<text x="103.7" y="84.3">B1</text>
<text x="103.7" y="86.9">B3</text>
<text x="103.7" y="89.4">B5</text>
<text x="99.2" y="91.9">B6</text>
<text x="103.7" y="91.9">B7</text>
<text x="99.2" y="145.3">R0</text>
<text x="99.2" y="147.8">R2</text>
<text x="103.7" y="145.3">R1</text>
<text x="103.7" y="147.8">R3</text>
<text x="99.2" y="150.4">R4</text>
<text x="99.2" y="152.9">R6</text>
<text x="99.2" y="155.4">G0</text>
<text x="103.7" y="150.4">R5</text>
<text x="103.7" y="152.9">R7</text>
<text x="103.7" y="155.4">G1</text>
<text x="99.2" y="158">G2</text>
<text x="99.2" y="160.5">G4</text>
<text x="103.7" y="158">G3</text>
<text x="103.7" y="160.5">G5</text>
<text x="99.2" y="163">G6</text>
<text x="99.2" y="165.6">B0</text>
<text x="103.7" y="163">G7</text>
<text x="103.7" y="165.6">B1</text>
<text x="99.2" y="168.1">B2</text>
<text x="99.2" y="170.7">B4</text>
<text x="99.2" y="173.2">B6</text>
<text x="103.7" y="168.1">B3</text>
<text x="103.7" y="170.7">B5</text>
<text x="103.7" y="173.2">B7</text>
</g>
<text font-size="2" fill="#008000" x="176.6" y="144.1">LDO3_2.8V</text>
<g font-size="1.6" fill="#f0f">
<text x="99.2" y="58.9">5.0V</text>
<text x="103.7" y="58.9">GND</text>
<text x="99.2" y="61.5">3.3V</text>
<text x="103.7" y="61.5">GND</text>
<text x="99.2" y="97">CLK</text>
<text x="99.2" y="99.6">L/R</text>
<text x="103.7" y="97">DE</text>
<text x="99.2" y="104.6">X1</text>
<text x="99.2" y="107.2">Y1</text>
<text x="103.7" y="104.6">X2</text>
<text x="103.7" y="107.2">Y2</text>
<text x="99.2" y="142.7">3.3V</text>
<text x="99.2" y="140.2">5.0V</text>
<text x="103.7" y="142.7">GND</text>
<text x="103.7" y="140.2">GND</text>
<text x="99.2" y="178.3">CLK</text>
<text x="103.7" y="178.3">DE</text>
<text x="99.2" y="185.9">X1</text>
<text x="99.2" y="180.8">L/R</text>
<text x="103.7" y="185.9">X2</text>
<text x="99.2" y="188.4">Y1</text>
<text x="103.7" y="188.4">Y2</text>
</g>
<g font-size="1.3" fill="#f0f">
<text x="103.7" y="99.6">U/D</text>
<text x="99.2" y="102.1">PWRE</text>
<text x="103.7" y="102.1">BKL</text>
<text x="99.2" y="183.4">PWRE</text>
<text x="103.7" y="183.4">BKL</text>
<text x="103.7" y="180.8">U/D</text>
</g>
<g font-size="1" fill="#f0f">
<text x="99.2" y="94.5">HSYNC</text>
<text x="103.1" y="94.5">VSYNC</text>
<text x="99.2" y="175.7">HSYNC</text>
<text x="103.1" y="175.7">VSYNC</text>
</g>
</svg>
